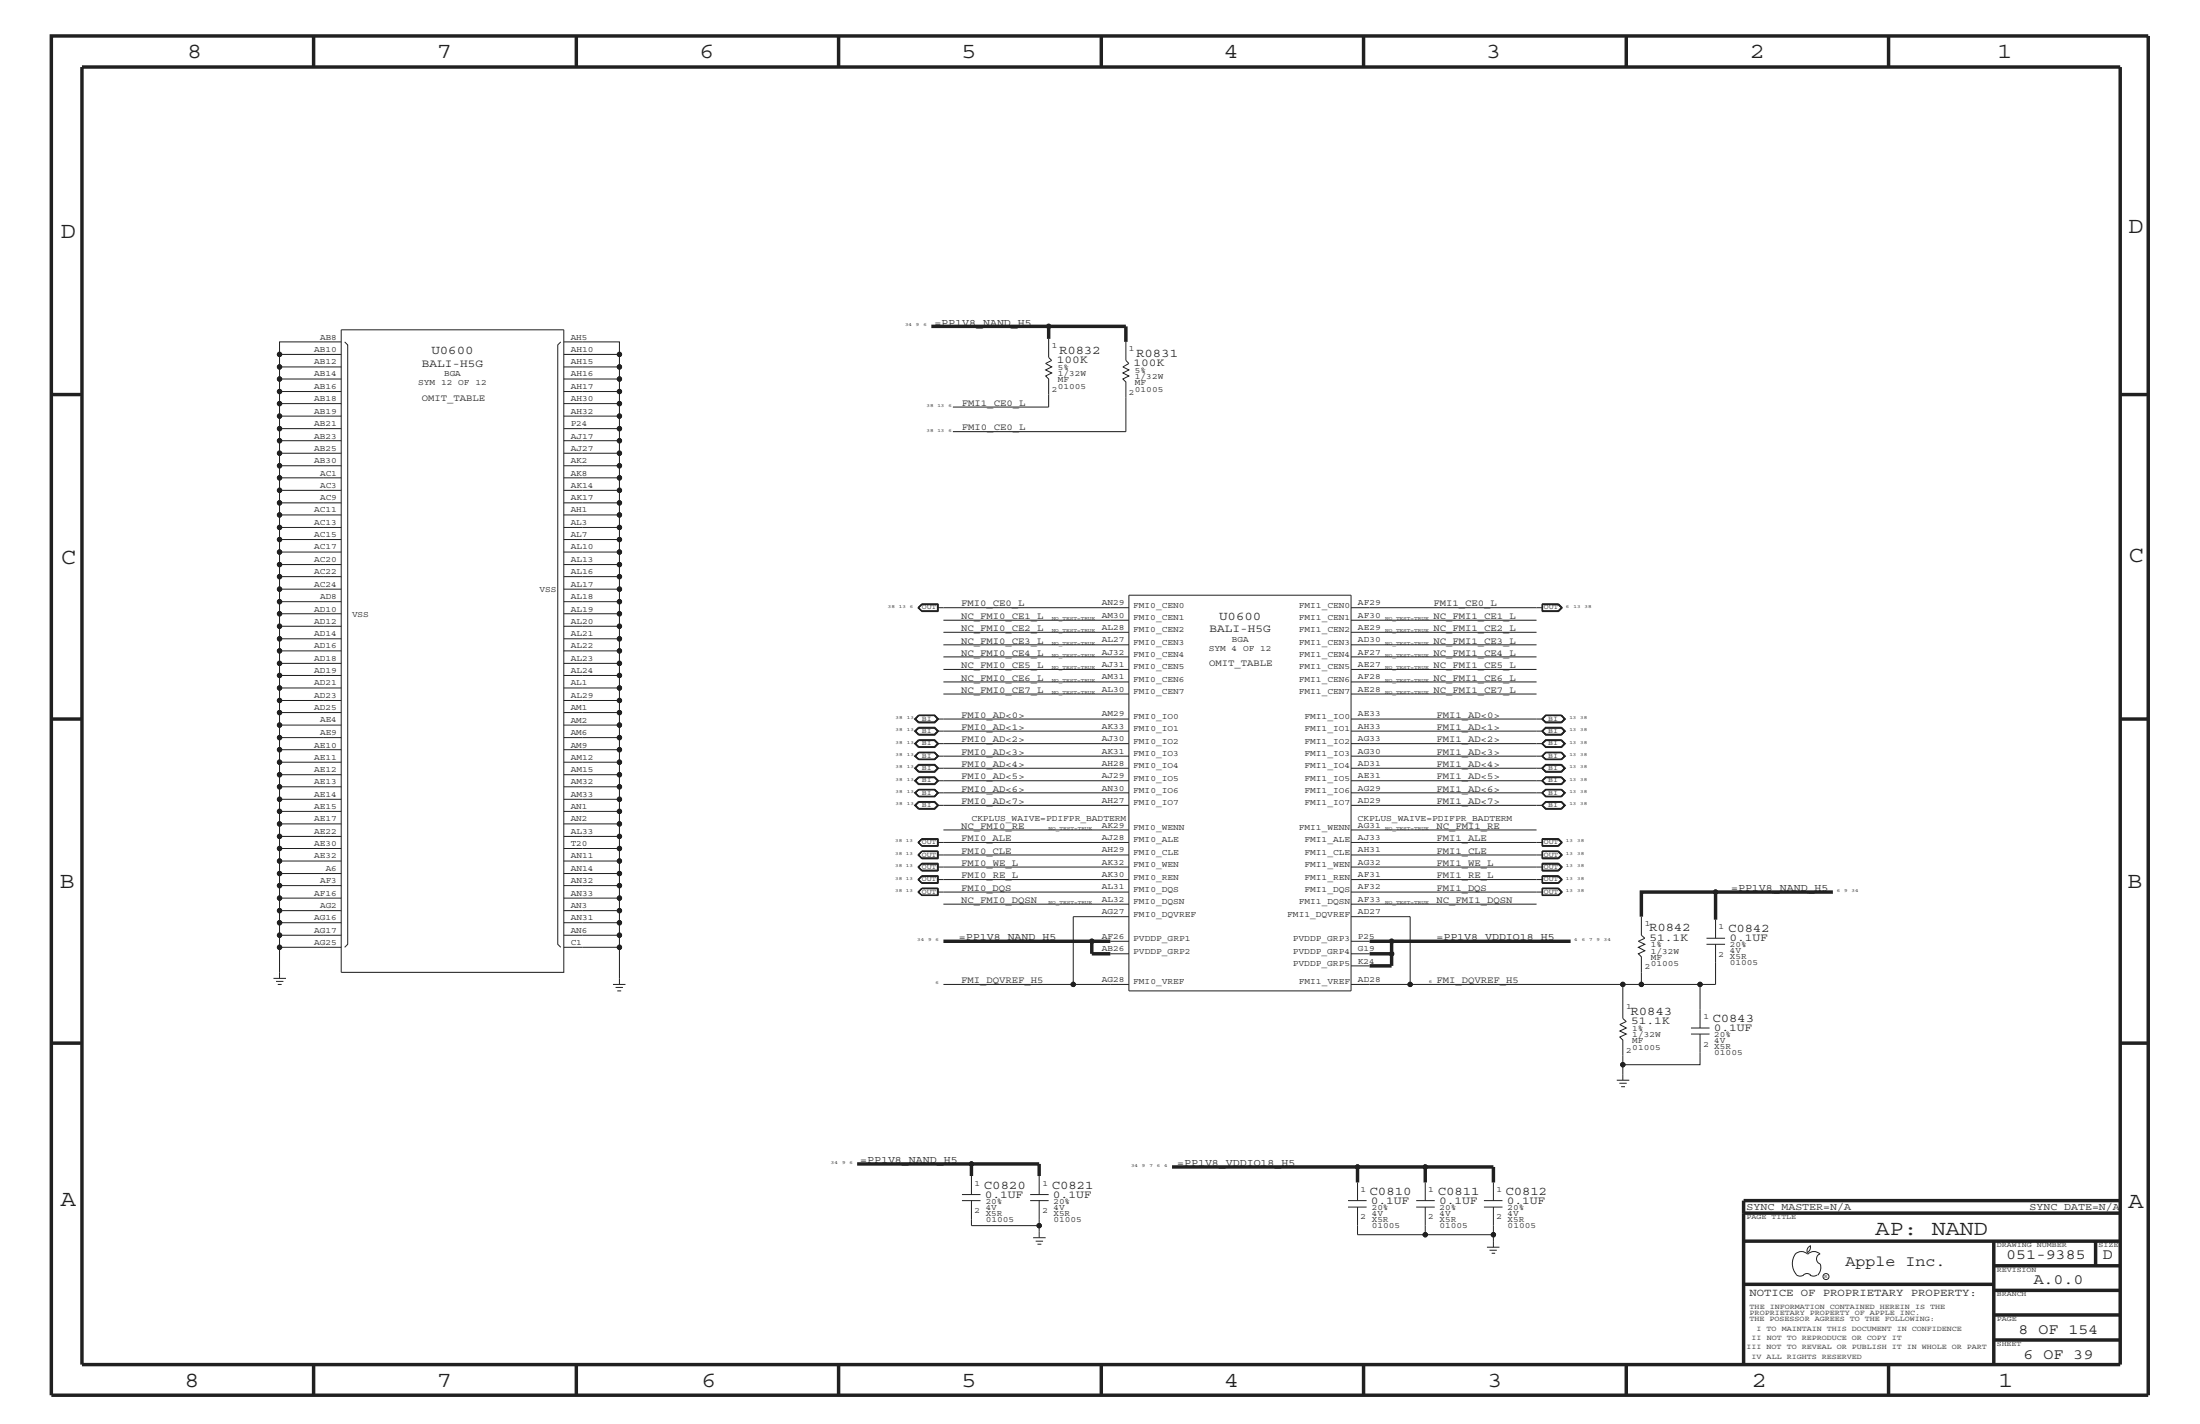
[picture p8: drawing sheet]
<svg xmlns="http://www.w3.org/2000/svg" width="432mm" height="279mm" viewBox="0 0 432 279" stroke-linecap="round" stroke-linejoin="round" font-family="sans-serif">
<g fill="none" stroke="#231f20" stroke-width=".2">
<path d="M67 79.2h-12.1v2.4M67 76.8h-12.1v2.4M67 74.4h-12.1v2.4M67 72h-12.1v2.4M67 69.5h-12.1v2.5M67 67.1h-12.1v2.4M67 64.7h43.7v126.1h-43.7zM67.6 67.1l.6 .6v117.6l-.6 .6M110.1 67.1l-.6 .6v117.6l.6 .6M110.7 79.2h10.9v2.4M110.7 76.8h10.9v2.4M110.7 69.5h10.9v2.5h-10.9"/>
<path d="M110.7 67.1h10.9v2.4M110.7 74.4h10.9M121.6 72v4.8M205.8 66.5v3.6l.6 .6-1.2 .6 1.2 .7-1.2 .6 1.2 .6-1.2 .6 .6 .6v5.5h-18.8M221 67.1v3.6l.6 .6-1.2 .7 1.2 .6-1.2 .6 1.2 .6-1.2 .6 .6 .6v9.7h-34M67 98.7h-12.1v2.3M67 96.2h-12.1v2.5M67 93.8h-12.1v2.4M67 91.4h-12.1v2.4M67 88.9h-12.1v2.5M67 86.5h-12.1v2.4M67 84.1h-12.1v2.4"/>
<path d="M67 81.6h-12.1v2.5M110.7 98.7h10.9v2.3M110.7 96.2h10.9v2.5M110.7 93.8h10.9v2.4M110.7 91.4h10.9v2.4M110.7 86.5h10.9v2.4h-10.9M110.7 84.1h10.9v2.4M110.7 81.6h10.9v2.5M121.6 88.9v2.5M67 118.1h-12.1v2.3M67 115.6h-12.1v2.5M67 113.1h-12.1v2.5"/>
<path d="M67 110.8h-12.1v2.3M67 108.3h-12.1v2.5M67 105.9h-12.1v2.4M67 103.5h-12.1v2.4M67 101h-12.1v2.5M110.7 118.1h10.9v2.3M110.7 115.6h10.9v2.5M110.7 113.1h10.9v2.5M110.7 110.8h10.9v2.3M110.7 108.3h10.9v2.5M110.7 105.9h10.9v2.4M110.7 103.5h10.9v2.4"/>
<path d="M110.7 101h10.9v2.5M180.2 119.2l.7 .7M180.3 119.2l.6-.6h3.1v1.2h-3.1zM180.9 118.5h3.2v1.5h-3.2l-.7-.8zM180.9 118.6h3.2v1.3h-3.2M180.9 118.6l-.6 .6 .6 .7M180.9 118.6l-.7 .6M184 119.2h37.6M221.6 116.8h43.6v77.6h-43.6zM265.2 119.2h37.6M302.7 118.5h3.2l.8 .7-.8 .8h-3.2zM302.7 118.6h3.2l.7 .6-.7 .7h-3.2"/>
<path d="M302.8 118.6h3l.6 .6-.6 .6h-3M302.8 118.6v1.3M305.8 118.6l.7 .6-.7 .7M67 139.8h-12.1v2.5M67 137.4h-12.1v2.4M67 135h-12.1v2.4M67 132.5h-12.1v2.5M67 130.2h-12.1v2.3M67 127.7h-12.1v2.5M67 125.3h-12.1v2.4M67 122.9h-12.1v2.4M67 120.4h-12.1v2.5"/>
<path d="M110.7 139.8h10.9v2.5M110.7 137.4h10.9v2.4M110.7 135h10.9v2.4M110.7 132.5h10.9v2.5M110.7 130.2h10.9v2.3M110.7 127.7h10.9v2.5M110.7 125.3h10.9v2.4M110.7 122.9h10.9v2.4M110.7 120.4h10.9v2.5M185.2 121.7h36.4M185.2 126.5h36.4M185.2 128.9h36.4"/>
<path d="M185.2 124.1h36.4M185.2 131.3h36.4M185.2 133.8h36.4M185.2 136.2h36.4M265.2 121.7h36.4M265.2 124.1h36.4M265.2 126.5h36.4M265.2 128.9h36.4M265.2 131.3h36.4M265.2 133.8h36.4M265.2 136.2h36.4M67 159.2h-12.1v2.5"/>
<path d="M67 156.8h-12.1v2.4M67 154.4h-12.1v2.4M67 152h-12.1v2.4M67 149.5h-12.1v2.5M67 147.1h-12.1v2.4M67 144.7h-12.1v2.4M67 142.3h-12.1v2.4M110.7 159.2h10.9v2.5M110.7 156.8h10.9v2.4M110.7 154.4h10.9v2.4M110.7 152h10.9v2.4M110.7 149.5h10.9v2.5"/>
<path d="M110.7 147.1h10.9v2.4M110.7 144.7h10.9v2.4M110.7 142.3h10.9v2.4M179.5 141.1l.8-.8h3.2l.7 .8-.7 .7h-3.2zM179.5 143.5l.8-.8h3.2l.7 .8-.7 .7h-3.2zM179.5 145.9l.8-.8h3.2l.7 .8-.7 .8h-3.2zM179.5 148.4l.8-.8h3.2l.7 .8-.7 .6h-3.2zM179.5 150.7l.8-.7h3.2l.7 .7-.7 .8h-3.2zM179.5 153.2l.8-.8h3.2l.7 .8-.7 .8h-3.2zM179.5 155.6l.8-.7h3.2l.7 .7-.7 .7h-3.2zM179.5 158l.8-.7h3.2l.7 .7-.7 .8h-3.2zM179.6 143.5l.7-.7h3.2l.6 .7-.6 .7h-3.2z"/>
<path d="M179.6 148.4l.7-.8h3.2l.6 .8-.6 .6h-3.2zM179.6 150.7l.7-.6h3.2l.6 .6-.6 .8h-3.2zM179.6 155.6l.7-.7h3.2l.6 .7-.6 .7h-3.2zM179.7 143.5l.6-.6h3.1l.7 .6-.7 .6h-3.1zM179.7 150.7l.6-.6h3.1l.7 .6-.7 .7h-3.1zM180.3 140.4h3.1l.7 .7-.7 .6h-3.1M180.3 145.2h3.1l.7 .7-.7 .7h-3.1M180.3 147.7h3.1l.7 .7-.7 .6h-3.1M180.3 152.5h3.1l.7 .7-.7 .7h-3.1M180.3 155h3.1l.7 .6-.7 .6h-3.1M180.3 157.3h3.1l.7 .7-.7 .7h-3.1M180.3 140.4h3.1l.6 .7h37.6"/>
<path d="M180.3 142.9h3.1l.6 .6h37.6M180.3 147.7h3.1l.6 .7h37.6M180.3 155h3.1l.6 .6h37.6M180.3 140.3h3.2l.6 .8-.6 .7h-3.2l-.7-.7zM180.3 145.2h3.2l.6 .7-.6 .7h-3.2M180.3 152.5h3.2l.6 .7-.6 .7h-3.2M180.3 157.3h3.2l.6 .7-.6 .7h-3.2M180.3 140.4l-.6 .7 .6 .6M180.3 142.9l-.6 .6 .6 .5h3.1l.6-.5M180.3 145.2l-.7 .7 .7 .7M180.3 145.2l-.6 .7 .6 .7M180.3 147.7l-.6 .7 .6 .6"/>
<path d="M180.3 152.5l-.7 .7 .7 .7M180.3 152.5l-.6 .7 .6 .7M180.3 155l-.6 .6 .6 .6M180.3 157.3l-.7 .7 .7 .7M180.3 157.3l-.6 .7 .6 .7M184 141.1l-.6 .6h-3.1M184 145.9l-.6 .6h-3.1l-.6-.6 .6-.6h3.1l.6 .6h37.6M184 148.4l-.6 .6h-3.1M184 150.7l-.6 .6h-3.1l-.6-.6 .6-.6h3.1l.6 .6h37.6M184 153.2l-.6 .6h-3.1l-.6-.6 .6-.6h3.1l.6 .6h37.6M184 155.6l-.6 .6h-3.1M184 158l-.6 .6h-3.1l-.6-.6 .6-.6h3.1l.6 .6h37.6"/>
<path d="M302.6 141.1l.8-.8h3.1l.8 .8-.8 .7h-3.1zM302.6 143.5l.8-.8h3.1l.8 .8-.8 .7h-3.1zM302.6 145.9l.8-.8h3.1l.8 .8-.8 .8h-3.1zM302.6 150.7l.8-.7h3.1l.8 .7-.8 .8h-3.1zM302.6 153.2l.8-.8h3.1l.8 .8-.8 .8h-3.1zM302.6 158l.8-.7h3.1l.8 .7-.8 .8h-3.1zM302.7 143.5l.7 .7h3.1M302.7 148.4l.7 .6h3.1M302.7 150.7l.7 .8h3.1M302.7 155.6l.7 .7h3.1M302.7 141.1l.7-.7h3.1l.6 .7-.6 .6h-3.1zM302.7 143.5l.7-.6h3.1l.6 .6-.6 .6h-3.1z"/>
<path d="M302.7 143.5l.7-.7h3.1l.7 .7-.7 .7M302.7 148.4l.7-.7h3.1l.6 .7-.6 .6h-3.1zM302.7 155.6l.7-.6h3.1l.6 .6-.6 .6h-3.1zM302.8 141.1l.6 .6h3l.6-.6-.6-.7h-3l-.6 .7h-37.6M302.8 143.5l.6 .5h3l.6-.5-.6-.6h-3l-.6 .6h-37.6M302.8 145.9l.6 .6h3l.6-.6-.6-.6h-3l-.6 .6h-37.6M302.8 148.4l.6 .6h3l.6-.6-.6-.7h-3l-.6 .7h-37.6M302.8 150.7l.6 .6h3l.6-.6-.6-.6h-3l-.6 .6h-37.6M302.8 153.2l.6 .6h3l.6-.6-.6-.6h-3l-.6 .6h-37.6M302.8 155.6l.6 .6h3l.6-.6-.6-.6h-3l-.6 .6h-37.6M302.8 158l.6 .6h3l.6-.6-.6-.6h-3l-.6 .6h-37.6M306.5 147.6h-3.1l-.8 .8 .8 .6h3.1"/>
<path d="M306.5 154.9h-3.1l-.8 .7 .8 .7h3.1M306.5 140.3l.7 .8-.7 .7h-3.1l-.7-.7M306.5 145.2l.7 .7-.7 .7M306.5 145.2l.6 .7-.6 .7M306.5 147.6l.8 .8-.8 .6M306.5 147.6l.7 .8-.7 .6M306.5 150.1l.6 .6-.6 .7h-3.1l-.7-.7M306.5 150.1l.7 .6-.7 .8M306.5 152.5l.7 .7-.7 .7M306.5 152.5l.6 .7-.6 .7M306.5 154.9l.8 .7-.8 .7M306.5 154.9l.7 .7-.7 .7"/>
<path d="M306.5 157.3l.7 .7-.7 .7M306.5 157.3l.6 .7-.6 .7M306.5 140.3h-3.1l-.7 .8M306.5 145.2h-3.1l-.7 .7 .7 .7h3.1M306.5 147.6h-3.1l-.7 .8M306.5 150.1h-3.1l-.7 .6M306.5 152.5h-3.1l-.7 .7 .7 .7h3.1M306.5 154.9h-3.1l-.7 .7M306.5 157.3h-3.1l-.7 .7 .7 .7h3.1M54.9 173.8v2.4M54.9 178.7v2.3M67 176.2h-12.1v2.5h12.1"/>
<path d="M67 171.4h-12.1v2.4h12.1M67 168.9h-12.1v2.5M67 166.5h-12.1v2.4M67 164.1h-12.1v2.4M67 161.7h-12.1v2.4M110.7 178.7h10.9v2.3h-10.9M110.7 176.2h10.9v2.5M110.7 173.8h10.9v2.4M110.7 171.4h10.9v2.4M110.7 168.9h10.9v2.5M110.7 166.5h10.9v2.4M110.7 164.1h10.9v2.4"/>
<path d="M110.7 161.7h10.9v2.4M180.2 175l.7-.7h3.2v1.4h-3.2zM180.2 165.3l.7 .7M180.2 172.6l.7 .7M180.2 165.3l.7-.8h3.2v1.6h-3.2zM180.2 167.8l.7-.8h3.2v1.5h-3.2zM180.2 170.1l.7-.7h3.2v1.5M180.3 165.3l.6-.6h3.1v1.2h-3.1zM180.3 172.6l.6-.6h3.1v1.2h-3.1zM180.9 175.6h3.2M180.9 168.3h3.2M180.9 174.4l-.6 .6 .6 .6"/>
<path d="M180.9 167.1l-.6 .7 .6 .5M180.9 169.4h3.2v1.5h-3.2l-.7-.8zM180.9 171.8h3.2v1.5h-3.2l-.7-.7zM180.9 164.6h3.2v1.4h-3.2M180.9 171.9h3.2v1.4h-3.2M180.9 169.5h3.2M180.9 174.4h3.2M180.9 167.1h3.2M180.9 164.6l-.6 .7 .6 .7M180.9 171.9l-.6 .7 .6 .7M180.9 169.5l-.6 .6 .6 .7h3.2M180.9 164.6l-.7 .7"/>
<path d="M180.9 171.9l-.7 .7M184 165.3h37.6M184 172.6h37.6M184 170.1h37.6M184 175h37.6M184 167.8h37.6M184 169.5v1.2h-3.1l-.6-.6 .6-.6M184 167.1v1.2M184 174.4v1.2M184.1 167v1.4h-3.2l-.7-.6M184.1 174.3v1.4M185.2 162.8h36.4"/>
<path d="M185.2 177.4h36.4M221.6 179.9h-10.9v13.3M265.2 165.3h37.6M265.2 172.6h37.6M265.2 170.1h37.6M265.2 175h37.6M265.2 167.8h37.6M265.2 162.8h36.4M265.2 177.4h36.4M265.2 179.9h11.6v13.3M302.7 169.4h3.2l.8 .7-.8 .8h-3.2zM302.7 167h3.2l.8 .8-.8 .7h-3.2z"/>
<path d="M302.7 164.5h3.2l.8 .8-.8 .8h-3.2zM302.7 164.6h3.2l.7 .7-.7 .7h-3.2M302.7 171.8h3.2l.8 .8-.8 .7h-3.2zM302.7 171.9h3.2l.7 .7-.7 .7h-3.2M302.7 169.4h3.2l.7 .7-.7 .8M302.8 164.7h3l.6 .6-.6 .6h-3M302.8 172h3l.6 .6-.6 .6h-3M302.8 169.5h3l.7 .6-.7 .7h-3zM302.8 164.6v1.4M302.8 171.9v1.4M305.8 169.5l.6 .6-.6 .6h-3M305.8 167.1l.6 .7-.6 .5"/>
<path d="M305.8 174.4l.6 .6-.6 .6M305.8 164.6l.7 .7-.7 .7M305.8 167.1l.7 .7-.7 .5M305.8 171.9l.7 .7-.7 .7M305.8 174.4l.7 .6-.7 .6M305.8 174.4h-3v1.2h3M305.8 167.1h-3v1.2h3M305.9 167l.7 .8-.7 .6h-3.2M305.9 174.3l.7 .7-.7 .7M305.9 174.3h-3.2v1.4h3.2M305.9 174.3l.8 .7-.8 .7M322.2 179.9v3.6l.6 .6-1.2 .6 1.2 .6-1.2 .6 1.2 .6-1.2 .6 .6 .6v5.5h11.5"/>
<path d="M53.7 192h2.4M54.2 192.6h1.4M54.5 193.2h.8M67 185.9h-12.1v6.1M67 183.5h-12.1v2.4M67 181h-12.1v2.5M110.7 185.9h10.9M110.7 183.5h10.9M120.3 193.2h2.5M120.8 193.7h1.5M121.2 194.4h.7M121.6 181v12.2"/>
<path d="M185.2 193.2h36.4M217.9 187.1h3.7M217.9 184.7h3.7M265.2 193.2h53.3M265.2 189.5h3.6M265.2 187.1h3.6M265.2 184.7h3.6M322.2 193.2h-3.7v6.6l.7 .6-1.3 .6 1.3 .7-1.3 .6 1.3 .6-1.3 .6 .6 .6v4.8h15.2v-6M334.9 184.1h3.7M334.9 185.3h3.7M336.7 185.3v7.9h-3v8.5M336.7 180.5v3.6"/>
<path d="M317.3 211.9h2.5M317.8 212.5h1.5M318.2 213.2h.7M318.5 208.9v3M331.9 201.7h3.6M331.9 202.9h3.6M188.8 235.6h3.6M188.8 234.4h3.6M190.7 230.7v3.7M190.7 235.6v4.9h13.3M202.2 235.6h3.6M202.2 234.4h3.6"/>
<path d="M204 230.7v3.7M204 235.6v7.3M264.6 235.6h3.6M264.6 236.8h3.6M266.4 232v3.6M266.4 236.8v5.5h13.3M278 235.6h3.6M278 236.8h3.6M279.7 236.8v5.5h13.4M279.7 232v3.6M291.3 235.6h3.6M291.3 236.8h3.6"/>
<path d="M293.1 232v3.6M293.1 236.8v7.9M202.8 242.9h2.4M203.3 243.5h1.4M203.6 244.1h.8M291.8 244.7h2.5M292.4 245.3h1.4M292.8 245.9h.7M352.4 246.1a1.69 1.69 0 0 1 2.4 0M352.4 246a3.3 3.3 0 0 0 .2 4.1M352.6 250.2l.7 .2 .7-.2M354 250.2l.7-.3 .7 .3"/>
<path d="M354.8 246.1a1.69 1.69 0 0 1 2.4 0M355.2 250.2l.7 .2 .7-.2M355.3 244.4v.3a1.18 1.18 0 0 1-.6 1.1M355.4 244.4a.99 .99 0 0 0-.6 1.4M357.2 246a1.04 1.04 0 0 0-.7 1 1.04 1.04 0 0 0 .7 1M357.3 248l.1 .7a2.11 2.11 0 0 1-.6 1.5"/>
<circle cx="54.9" cy="72" r=".42"/>
<circle cx="54.9" cy="69.5" r=".42"/>
<circle cx="54.9" cy="74.4" r=".42"/>
<circle cx="54.9" cy="79.2" r=".42"/>
<circle cx="54.9" cy="76.8" r=".42"/>
<circle cx="121.6" cy="79.2" r=".42"/>
<circle cx="121.6" cy="74.4" r=".42"/>
<circle cx="121.6" cy="72" r=".42"/>
<circle cx="121.6" cy="69.5" r=".42"/>
<circle cx="121.6" cy="76.8" r=".42"/>
<circle cx="205.8" cy="64" r=".42"/>
<circle cx="54.9" cy="98.7" r=".42"/>
<circle cx="54.9" cy="91.4" r=".42"/>
<circle cx="54.9" cy="93.8" r=".42"/>
<circle cx="54.9" cy="88.9" r=".42"/>
<circle cx="54.9" cy="86.5" r=".42"/>
<circle cx="54.9" cy="81.6" r=".42"/>
<circle cx="54.9" cy="84.1" r=".42"/>
<circle cx="54.9" cy="96.2" r=".42"/>
<circle cx="121.6" cy="98.7" r=".42"/>
<circle cx="121.6" cy="86.5" r=".42"/>
<circle cx="121.6" cy="93.8" r=".42"/>
<circle cx="121.6" cy="96.2" r=".42"/>
<circle cx="121.6" cy="81.6" r=".42"/>
<circle cx="121.6" cy="84.1" r=".42"/>
<circle cx="121.6" cy="88.9" r=".42"/>
<circle cx="121.6" cy="91.4" r=".42"/>
<circle cx="54.9" cy="115.6" r=".42"/>
<circle cx="54.9" cy="105.9" r=".42"/>
<circle cx="54.9" cy="103.5" r=".42"/>
<circle cx="54.9" cy="110.8" r=".42"/>
<circle cx="54.9" cy="108.3" r=".42"/>
<circle cx="54.9" cy="101" r=".42"/>
<circle cx="54.9" cy="113.1" r=".42"/>
<circle cx="54.9" cy="118.1" r=".42"/>
<circle cx="121.6" cy="103.5" r=".42"/>
<circle cx="121.6" cy="110.8" r=".42"/>
<circle cx="121.6" cy="118.1" r=".42"/>
<circle cx="121.6" cy="105.9" r=".42"/>
<circle cx="121.6" cy="115.6" r=".42"/>
<circle cx="121.6" cy="101" r=".42"/>
<circle cx="121.6" cy="113.1" r=".42"/>
<circle cx="121.6" cy="108.3" r=".42"/>
<circle cx="54.9" cy="120.4" r=".42"/>
<circle cx="54.9" cy="137.4" r=".42"/>
<circle cx="54.9" cy="127.7" r=".42"/>
<circle cx="54.9" cy="132.5" r=".42"/>
<circle cx="54.9" cy="125.3" r=".42"/>
<circle cx="54.9" cy="135" r=".42"/>
<circle cx="54.9" cy="122.9" r=".42"/>
<circle cx="54.9" cy="130.2" r=".42"/>
<circle cx="54.9" cy="139.8" r=".42"/>
<circle cx="121.6" cy="125.3" r=".42"/>
<circle cx="121.6" cy="122.9" r=".42"/>
<circle cx="121.6" cy="132.5" r=".42"/>
<circle cx="121.6" cy="137.4" r=".42"/>
<circle cx="121.6" cy="135" r=".42"/>
<circle cx="121.6" cy="120.4" r=".42"/>
<circle cx="121.6" cy="127.7" r=".42"/>
<circle cx="121.6" cy="130.2" r=".42"/>
<circle cx="121.6" cy="139.8" r=".42"/>
<circle cx="54.9" cy="142.3" r=".42"/>
<circle cx="54.9" cy="144.7" r=".42"/>
<circle cx="54.9" cy="152" r=".42"/>
<circle cx="54.9" cy="159.2" r=".42"/>
<circle cx="54.9" cy="147.1" r=".42"/>
<circle cx="54.9" cy="149.5" r=".42"/>
<circle cx="54.9" cy="156.8" r=".42"/>
<circle cx="54.9" cy="154.4" r=".42"/>
<circle cx="121.6" cy="144.7" r=".42"/>
<circle cx="121.6" cy="147.1" r=".42"/>
<circle cx="121.6" cy="142.3" r=".42"/>
<circle cx="121.6" cy="152" r=".42"/>
<circle cx="121.6" cy="149.5" r=".42"/>
<circle cx="121.6" cy="159.2" r=".42"/>
<circle cx="121.6" cy="156.8" r=".42"/>
<circle cx="121.6" cy="154.4" r=".42"/>
<circle cx="54.9" cy="168.9" r=".42"/>
<circle cx="54.9" cy="166.5" r=".42"/>
<circle cx="54.9" cy="161.7" r=".42"/>
<circle cx="54.9" cy="171.4" r=".42"/>
<circle cx="54.9" cy="164.1" r=".42"/>
<circle cx="54.9" cy="176.2" r=".42"/>
<circle cx="54.9" cy="178.7" r=".42"/>
<circle cx="54.9" cy="173.8" r=".42"/>
<circle cx="121.6" cy="164.1" r=".42"/>
<circle cx="121.6" cy="161.7" r=".42"/>
<circle cx="121.6" cy="168.9" r=".42"/>
<circle cx="121.6" cy="171.4" r=".42"/>
<circle cx="121.6" cy="166.5" r=".42"/>
<circle cx="121.6" cy="173.8" r=".42"/>
<circle cx="121.6" cy="178.7" r=".42"/>
<circle cx="121.6" cy="176.2" r=".42"/>
<circle cx="336.7" cy="175" r=".42"/>
<circle cx="54.9" cy="183.5" r=".42"/>
<circle cx="54.9" cy="185.9" r=".42"/>
<circle cx="54.9" cy="181" r=".42"/>
<circle cx="121.6" cy="183.5" r=".42"/>
<circle cx="121.6" cy="185.9" r=".42"/>
<circle cx="121.6" cy="181" r=".42"/>
<circle cx="210.7" cy="193.2" r=".42"/>
<circle cx="214.3" cy="184.7" r=".42"/>
<circle cx="273.1" cy="184.7" r=".42"/>
<circle cx="273.1" cy="187.1" r=".42"/>
<circle cx="276.8" cy="193.2" r=".42"/>
<circle cx="318.5" cy="193.2" r=".42"/>
<circle cx="322.2" cy="193.2" r=".42"/>
<circle cx="333.7" cy="193.2" r=".42"/>
<circle cx="318.5" cy="208.9" r=".42"/>
<circle cx="190.7" cy="228.4" r=".42"/>
<circle cx="266.4" cy="229" r=".42"/>
<circle cx="279.7" cy="229" r=".42"/>
<circle cx="204" cy="240.5" r=".42"/>
<circle cx="279.7" cy="242.3" r=".42"/>
<circle cx="293.1" cy="242.3" r=".42"/>
<circle cx="358.4" cy="250.5" r=".59"/>
</g>
<g fill="none" stroke="#231f20" stroke-width=".68" stroke-linecap="butt">
<path d="M10.1 7.1h411.5v266.7h-411.5zM16.1 13.2h400v254.5h-400zM61.6 7.1v6.1M113.1 7.1v6.1M164.6 7.1v6.1M216.2 7.1v6.1M267.6 7.1v6.1M319.2 7.1v6.1M370.7 7.1v6.1M10.1 77.4h6M182.8 64h23M205.8 66.5v-2.5h15.2v3.1"/>
<path d="M416.1 77.4h5.5M10.1 141.1h6M416.1 141.1h5.5M336.7 175v5.5M359.7 175h-37.5v4.9M185.2 184.7h32.7M214.3 184.7v2.4h3.6M268.8 184.7h39.5M268.8 187.1h4.3M273.1 184.7v4.8h-4.3M10.1 204.7h6M416.1 204.7h5.5"/>
<path d="M168.2 228.4h35.8v2.3M190.7 228.4v2.3M230 229h63.1v3M266.4 229v3M279.7 229v3M342.2 238h73.9M416.1 235.6h-73.9v32.1M342.2 243.5h73.9M342.2 252h49.1M391.3 248.4h24.8M391.3 243.5v24.2M391.3 258h24.8"/>
<path d="M391.3 253.2h24.8M411.3 243.5v4.9M61.6 267.7v6.1M113.1 267.7v6.1M164.6 267.7v6.1M216.2 268v5.8M267.6 267.7v6.1M319.2 267.7v6.1M370.7 267.7v6.1M391.3 262.9h24.8"/>
</g>
<g fill="#231f20" stroke="#231f20" stroke-width=".2">
<circle cx="276.8" cy="193.2" r=".42"/>
<circle cx="210.7" cy="193.2" r=".42"/>
<circle cx="322.2" cy="193.2" r=".42"/>
<circle cx="279.7" cy="242.3" r=".42"/>
<circle cx="293.1" cy="242.3" r=".42"/>
<circle cx="266.4" cy="229" r=".42"/>
<circle cx="279.7" cy="229" r=".42"/>
<circle cx="204" cy="240.5" r=".42"/>
<circle cx="190.7" cy="228.4" r=".42"/>
<circle cx="54.9" cy="137.4" r=".42"/>
<circle cx="121.6" cy="168.9" r=".42"/>
<circle cx="121.6" cy="185.9" r=".42"/>
<circle cx="121.6" cy="183.5" r=".42"/>
<circle cx="54.9" cy="185.9" r=".42"/>
<circle cx="54.9" cy="183.5" r=".42"/>
<circle cx="54.9" cy="159.2" r=".42"/>
<circle cx="318.5" cy="208.9" r=".42"/>
<circle cx="214.3" cy="184.7" r=".42"/>
<circle cx="273.1" cy="184.7" r=".42"/>
<circle cx="121.6" cy="72" r=".42"/>
<circle cx="121.6" cy="69.5" r=".42"/>
<circle cx="121.6" cy="74.4" r=".42"/>
<circle cx="121.6" cy="76.8" r=".42"/>
<circle cx="121.6" cy="79.2" r=".42"/>
<circle cx="121.6" cy="81.6" r=".42"/>
<circle cx="121.6" cy="84.1" r=".42"/>
<circle cx="121.6" cy="86.5" r=".42"/>
<circle cx="121.6" cy="88.9" r=".42"/>
<circle cx="121.6" cy="93.8" r=".42"/>
<circle cx="121.6" cy="96.2" r=".42"/>
<circle cx="121.6" cy="98.7" r=".42"/>
<circle cx="121.6" cy="101" r=".42"/>
<circle cx="121.6" cy="103.5" r=".42"/>
<circle cx="121.6" cy="105.9" r=".42"/>
<circle cx="121.6" cy="108.3" r=".42"/>
<circle cx="121.6" cy="110.8" r=".42"/>
<circle cx="121.6" cy="113.1" r=".42"/>
<circle cx="121.6" cy="115.6" r=".42"/>
<circle cx="121.6" cy="118.1" r=".42"/>
<circle cx="121.6" cy="120.4" r=".42"/>
<circle cx="54.9" cy="69.5" r=".42"/>
<circle cx="54.9" cy="74.4" r=".42"/>
<circle cx="54.9" cy="76.8" r=".42"/>
<circle cx="54.9" cy="79.2" r=".42"/>
<circle cx="54.9" cy="84.1" r=".42"/>
<circle cx="54.9" cy="81.6" r=".42"/>
<circle cx="54.9" cy="86.5" r=".42"/>
<circle cx="54.9" cy="88.9" r=".42"/>
<circle cx="54.9" cy="91.4" r=".42"/>
<circle cx="54.9" cy="96.2" r=".42"/>
<circle cx="54.9" cy="93.8" r=".42"/>
<circle cx="54.9" cy="98.7" r=".42"/>
<circle cx="54.9" cy="101" r=".42"/>
<circle cx="54.9" cy="103.5" r=".42"/>
<circle cx="54.9" cy="108.3" r=".42"/>
<circle cx="54.9" cy="110.8" r=".42"/>
<circle cx="54.9" cy="113.1" r=".42"/>
<circle cx="54.9" cy="115.6" r=".42"/>
<circle cx="54.9" cy="118.1" r=".42"/>
<circle cx="54.9" cy="120.4" r=".42"/>
<circle cx="121.6" cy="122.9" r=".42"/>
<circle cx="54.9" cy="122.9" r=".42"/>
<circle cx="121.6" cy="125.3" r=".42"/>
<circle cx="121.6" cy="127.7" r=".42"/>
<circle cx="121.6" cy="130.2" r=".42"/>
<circle cx="121.6" cy="132.5" r=".42"/>
<circle cx="121.6" cy="135" r=".42"/>
<circle cx="121.6" cy="139.8" r=".42"/>
<circle cx="121.6" cy="142.3" r=".42"/>
<circle cx="121.6" cy="144.7" r=".42"/>
<circle cx="121.6" cy="147.1" r=".42"/>
<circle cx="121.6" cy="152" r=".42"/>
<circle cx="121.6" cy="149.5" r=".42"/>
<circle cx="121.6" cy="156.8" r=".42"/>
<circle cx="121.6" cy="159.2" r=".42"/>
<circle cx="121.6" cy="161.7" r=".42"/>
<circle cx="121.6" cy="164.1" r=".42"/>
<circle cx="121.6" cy="166.5" r=".42"/>
<circle cx="121.6" cy="171.4" r=".42"/>
<circle cx="121.6" cy="173.8" r=".42"/>
<circle cx="121.6" cy="176.2" r=".42"/>
<circle cx="121.6" cy="178.7" r=".42"/>
<circle cx="121.6" cy="181" r=".42"/>
<circle cx="54.9" cy="125.3" r=".42"/>
<circle cx="54.9" cy="127.7" r=".42"/>
<circle cx="54.9" cy="130.2" r=".42"/>
<circle cx="54.9" cy="132.5" r=".42"/>
<circle cx="54.9" cy="135" r=".42"/>
<circle cx="54.9" cy="139.8" r=".42"/>
<circle cx="54.9" cy="142.3" r=".42"/>
<circle cx="54.9" cy="144.7" r=".42"/>
<circle cx="54.9" cy="147.1" r=".42"/>
<circle cx="54.9" cy="152" r=".42"/>
<circle cx="54.9" cy="149.5" r=".42"/>
<circle cx="54.9" cy="154.4" r=".42"/>
<circle cx="54.9" cy="156.8" r=".42"/>
<circle cx="54.9" cy="161.7" r=".42"/>
<circle cx="54.9" cy="164.1" r=".42"/>
<circle cx="54.9" cy="171.4" r=".42"/>
<circle cx="54.9" cy="168.9" r=".42"/>
<circle cx="54.9" cy="166.5" r=".42"/>
<circle cx="54.9" cy="173.8" r=".42"/>
<circle cx="54.9" cy="176.2" r=".42"/>
<circle cx="54.9" cy="178.7" r=".42"/>
<circle cx="54.9" cy="181" r=".42"/>
<circle cx="205.8" cy="64" r=".42"/>
<circle cx="318.5" cy="193.2" r=".42"/>
<circle cx="273.1" cy="187.1" r=".42"/>
<circle cx="121.6" cy="91.4" r=".42"/>
<circle cx="54.9" cy="105.9" r=".42"/>
<circle cx="54.9" cy="72" r=".42"/>
<circle cx="121.6" cy="154.4" r=".42"/>
<circle cx="336.7" cy="175" r=".42"/>
<circle cx="121.6" cy="137.4" r=".42"/>
<circle cx="333.7" cy="193.2" r=".42"/>
</g>
<g font-size="4.5" fill="#231f20">
<text x="36.7" y="11.5">8</text>
<text x="85.8" y="11.5">7</text>
<text x="137.3" y="11.5">6</text>
<text x="188.7" y="11.5">5</text>
<text x="240.3" y="11.5">4</text>
<text x="291.7" y="11.5">3</text>
<text x="343.5" y="11.5">2</text>
<text x="392" y="11.5">1</text>
<text x="11.9" y="46.8">D</text>
<text x="417.8" y="45.7">D</text>
<text x="11.9" y="110.6">C</text>
<text x="417.7" y="110.4">C</text>
<text x="11.8" y="174.3">B</text>
<text x="417.6" y="174.2">B</text>
<text x="11.9" y="236.7">A</text>
<text x="417.7" y="237.1">A</text>
<text x="36.2" y="272.1">8</text>
<text x="85.8" y="272.1">7</text>
<text x="137.7" y="272.1">6</text>
<text x="188.7" y="272.1">5</text>
<text x="240.4" y="272.1">4</text>
<text x="292" y="272.1">3</text>
<text x="343.9" y="272.1">2</text>
<text x="392.2" y="272.1">1</text>
</g>
<text font-size="4.1" fill="#231f20" x="368.1" y="242.3">AP: NAND</text>
<g font-size="3" fill="#231f20">
<text x="362.2" y="248.4">Apple Inc.</text>
<text x="393.7" y="247.1">051-9385</text>
<text x="399.2" y="252">A.0.0</text>
<text x="412.7" y="247.1">D</text>
<text x="396.2" y="261.6">8 OF 154</text>
<text x="397.2" y="266.6">6 OF 39</text>
</g>
<g font-size="2.5" fill="#231f20">
<text x="84.7" y="69.5">U0600</text>
<text x="207.9" y="69.4">R0832</text>
<text x="223" y="70">R0831</text>
<text x="239.3" y="121.7">U0600</text>
<text x="323.7" y="182.7">R0842</text>
<text x="339.2" y="182.9">C0842</text>
<text x="320" y="199.1">R0843</text>
<text x="336.1" y="200.4">C0843</text>
<text x="193.1" y="233.2">C0820</text>
<text x="206.4" y="233.2">C0821</text>
<text x="268.8" y="234.4">C0810</text>
<text x="282.2" y="234.4">C0811</text>
<text x="295.5" y="234.4">C0812</text>
</g>
<g font-size="2.2" fill="#231f20">
<text x="82.8" y="72">BALI-H5G</text>
<text x="207.4" y="71.2">100K</text>
<text x="222.5" y="71.8">100K</text>
<text x="237.4" y="124.1">BALI-H5G</text>
<text x="323.8" y="184.6">51.1K</text>
<text x="339.4" y="184.7">0.1UF</text>
<text x="320.1" y="200.9">51.1K</text>
<text x="336.4" y="202.3">0.1UF</text>
<text x="193.3" y="235">0.1UF</text>
<text x="206.7" y="235">0.1UF</text>
<text x="269.1" y="236.2">0.1UF</text>
<text x="282.4" y="236.2">0.1UF</text>
<text x="295.7" y="236.2">0.1UF</text>
</g>
<text font-size="2.1" fill="#231f20" x="343.4" y="254.4">NOTICE OF PROPRIETARY PROPERTY:</text>
<g font-size="2" fill="#231f20">
<text x="183.4" y="63.9">=PP1V8_NAND_H5</text>
<text x="339.8" y="174.8">=PP1V8_NAND_H5</text>
<text x="188.2" y="184.4">=PP1V8_NAND_H5</text>
<text x="281.9" y="184.4">=PP1V8_VDDIO18_H5</text>
<text x="168.8" y="228.1">=PP1V8_NAND_H5</text>
<text x="231.1" y="228.7">=PP1V8_VDDIO18_H5</text>
<text x="342.8" y="237.4">SYNC_MASTER=N/A</text>
<text x="398.4" y="237.4">SYNC_DATE=N/A</text>
</g>
<g font-size="1.9" fill="#231f20">
<text x="82.8" y="78.6">OMIT_TABLE</text>
<text x="188.8" y="79.6">FMI1_CE0_L</text>
<text x="188.8" y="84.4">FMI0_CE0_L</text>
<text x="188.6" y="119">FMI0_CE0_L</text>
<text x="281.3" y="119">FMI1_CE0_L</text>
<text x="188.6" y="121.4">NC_FMI0_CE1_L</text>
<text x="188.6" y="123.8">NC_FMI0_CE2_L</text>
<text x="281.3" y="123.8">NC_FMI1_CE2_L</text>
<text x="281.3" y="121.4">NC_FMI1_CE1_L</text>
<text x="188.6" y="128.7">NC_FMI0_CE4_L</text>
<text x="188.6" y="126.3">NC_FMI0_CE3_L</text>
<text x="188.6" y="131.1">NC_FMI0_CE5_L</text>
<text x="237.3" y="130.8">OMIT_TABLE</text>
<text x="281.3" y="128.7">NC_FMI1_CE4_L</text>
<text x="281.3" y="131.1">NC_FMI1_CE5_L</text>
<text x="281.3" y="126.3">NC_FMI1_CE3_L</text>
<text x="188.6" y="133.5">NC_FMI0_CE6_L</text>
<text x="188.6" y="136">NC_FMI0_CE7_L</text>
<text x="281.3" y="136">NC_FMI1_CE7_L</text>
<text x="281.3" y="133.5">NC_FMI1_CE6_L</text>
<text x="188.6" y="143.2">FMI0_AD&lt;1&gt;</text>
<text x="188.6" y="140.8">FMI0_AD&lt;0&gt;</text>
<text x="281.9" y="143.2">FMI1_AD&lt;1&gt;</text>
<text x="281.9" y="140.8">FMI1_AD&lt;0&gt;</text>
<text x="188.6" y="148.1">FMI0_AD&lt;3&gt;</text>
<text x="188.6" y="145.7">FMI0_AD&lt;2&gt;</text>
<text x="281.9" y="148.1">FMI1_AD&lt;3&gt;</text>
<text x="281.9" y="145.7">FMI1_AD&lt;2&gt;</text>
<text x="188.6" y="155.4">FMI0_AD&lt;6&gt;</text>
<text x="188.6" y="152.9">FMI0_AD&lt;5&gt;</text>
<text x="188.6" y="150.5">FMI0_AD&lt;4&gt;</text>
<text x="281.9" y="155.4">FMI1_AD&lt;6&gt;</text>
<text x="281.9" y="152.9">FMI1_AD&lt;5&gt;</text>
<text x="281.9" y="150.5">FMI1_AD&lt;4&gt;</text>
<text x="188.6" y="157.8">FMI0_AD&lt;7&gt;</text>
<text x="281.9" y="157.8">FMI1_AD&lt;7&gt;</text>
<text x="188.6" y="167.5">FMI0_CLE</text>
<text x="188.6" y="165">FMI0_ALE</text>
<text x="188.6" y="162.7">NC_FMI0_RE</text>
<text x="281.9" y="162.7">NC_FMI1_RE</text>
<text x="281.9" y="167.5">FMI1_CLE</text>
<text x="281.9" y="165">FMI1_ALE</text>
<text x="188.6" y="169.9">FMI0_WE_L</text>
<text x="188.6" y="172.3">FMI0_RE_L</text>
<text x="281.9" y="172.3">FMI1_RE_L</text>
<text x="281.9" y="169.9">FMI1_WE_L</text>
<text x="188.6" y="174.8">FMI0_DQS</text>
<text x="188.6" y="177.2">NC_FMI0_DQSN</text>
<text x="281.9" y="177.2">NC_FMI1_DQSN</text>
<text x="281.9" y="174.8">FMI1_DQS</text>
<text x="188.6" y="192.9">FMI_DQVREF_H5</text>
<text x="281.9" y="192.9">FMI_DQVREF_H5</text>
</g>
<g font-size="1.7" fill="#231f20">
<text x="61.6" y="69">AB10</text>
<text x="61.6" y="71.5">AB12</text>
<text x="62.8" y="66.7">AB8</text>
<text x="112" y="69">AH10</text>
<text x="112" y="71.5">AH15</text>
<text x="112" y="66.7">AH5</text>
<text x="206.4" y="68.4">1</text>
<text x="221.6" y="68.9">1</text>
<text x="61.6" y="73.9">AB14</text>
<text x="61.6" y="76.3">AB16</text>
<text x="82.1" y="75.6">SYM 12 OF 12</text>
<text x="87.2" y="73.8">BGA</text>
<text x="112" y="73.9">AH16</text>
<text x="112" y="76.3">AH17</text>
<text x="206.4" y="76.8">2</text>
<text x="207.6" y="73.8">1/32W</text>
<text x="207.6" y="76.2">01005</text>
<text x="207.6" y="72.6">5%</text>
<text x="207.6" y="75">MF</text>
<text x="221.6" y="77.4">2</text>
<text x="222.8" y="74.4">1/32W</text>
<text x="222.8" y="73.2">5%</text>
<text x="222.8" y="76.8">01005</text>
<text x="222.8" y="75.6">MF</text>
<text x="61.6" y="78.8">AB18</text>
<text x="61.6" y="81.1">AB19</text>
<text x="61.6" y="83.6">AB21</text>
<text x="112" y="78.8">AH30</text>
<text x="112" y="81.1">AH32</text>
<text x="112" y="83.6">P24</text>
<text x="61.6" y="86">AB23</text>
<text x="61.6" y="88.4">AB25</text>
<text x="112" y="86">AJ17</text>
<text x="112" y="88.4">AJ27</text>
<text x="61.6" y="90.9">AB30</text>
<text x="62.8" y="93.3">AC1</text>
<text x="62.8" y="95.7">AC3</text>
<text x="112" y="95.7">AK14</text>
<text x="112" y="90.9">AK2</text>
<text x="112" y="93.3">AK8</text>
<text x="61.6" y="100.5">AC11</text>
<text x="62.8" y="98.2">AC9</text>
<text x="112" y="98.2">AK17</text>
<text x="112" y="100.5">AH1</text>
<text x="61.6" y="103">AC13</text>
<text x="61.6" y="105.4">AC15</text>
<text x="61.6" y="107.8">AC17</text>
<text x="112" y="107.8">AL10</text>
<text x="112" y="103">AL3</text>
<text x="112" y="105.4">AL7</text>
<text x="61.6" y="110.3">AC20</text>
<text x="61.6" y="112.7">AC22</text>
<text x="112" y="110.3">AL13</text>
<text x="112" y="112.7">AL16</text>
<text x="61.6" y="115.1">AC24</text>
<text x="62.8" y="117.5">AD8</text>
<text x="105.9" y="116.2">VSS</text>
<text x="112" y="115.1">AL17</text>
<text x="112" y="117.5">AL18</text>
<text x="216.2" y="118.7">AN29</text>
<text x="222.4" y="119.2">FMI0_CEN0</text>
<text x="254.9" y="119.2">FMI1_CEN0</text>
<text x="266.5" y="118.7">AF29</text>
<text x="61.6" y="120">AD10</text>
<text x="61.6" y="122.4">AD12</text>
<text x="61.6" y="124.8">AD14</text>
<text x="69.1" y="121">VSS</text>
<text x="112" y="120">AL19</text>
<text x="112" y="122.4">AL20</text>
<text x="112" y="124.8">AL21</text>
<text x="216.2" y="121.2">AM30</text>
<text x="216.2" y="123.6">AL28</text>
<text x="222.4" y="124.1">FMI0_CEN2</text>
<text x="222.4" y="121.7">FMI0_CEN1</text>
<text x="241.8" y="125.9">BGA</text>
<text x="254.9" y="124.1">FMI1_CEN2</text>
<text x="254.9" y="121.7">FMI1_CEN1</text>
<text x="266.5" y="121.2">AF30</text>
<text x="266.5" y="123.6">AE29</text>
<text x="61.6" y="127.2">AD16</text>
<text x="61.6" y="129.7">AD18</text>
<text x="112" y="127.2">AL22</text>
<text x="112" y="129.7">AL23</text>
<text x="216.2" y="126">AL27</text>
<text x="216.2" y="128.5">AJ32</text>
<text x="216.2" y="130.8">AJ31</text>
<text x="222.4" y="131.3">FMI0_CEN5</text>
<text x="222.4" y="128.9">FMI0_CEN4</text>
<text x="222.4" y="126.5">FMI0_CEN3</text>
<text x="237.2" y="127.7">SYM 4 OF 12</text>
<text x="254.9" y="131.3">FMI1_CEN5</text>
<text x="254.9" y="128.9">FMI1_CEN4</text>
<text x="254.9" y="126.5">FMI1_CEN3</text>
<text x="266.5" y="126">AD30</text>
<text x="266.5" y="128.5">AF27</text>
<text x="266.5" y="130.8">AE27</text>
<text x="61.6" y="132.1">AD19</text>
<text x="61.6" y="134.5">AD21</text>
<text x="61.6" y="136.9">AD23</text>
<text x="112" y="132.1">AL24</text>
<text x="112" y="136.9">AL29</text>
<text x="112" y="134.5">AL1</text>
<text x="216.2" y="133.3">AM31</text>
<text x="216.2" y="135.7">AL30</text>
<text x="222.4" y="136.2">FMI0_CEN7</text>
<text x="222.4" y="133.8">FMI0_CEN6</text>
<text x="254.9" y="136.2">FMI1_CEN7</text>
<text x="254.9" y="133.8">FMI1_CEN6</text>
<text x="266.5" y="133.3">AF28</text>
<text x="266.5" y="135.7">AE28</text>
<text x="61.6" y="139.4">AD25</text>
<text x="62.8" y="141.8">AE4</text>
<text x="112" y="139.4">AM1</text>
<text x="112" y="141.8">AM2</text>
<text x="216.2" y="140.6">AM29</text>
<text x="216.2" y="143">AK33</text>
<text x="222.4" y="143.5">FMI0_IO1</text>
<text x="222.4" y="141.1">FMI0_IO0</text>
<text x="256" y="143.5">FMI1_IO1</text>
<text x="256" y="141.1">FMI1_IO0</text>
<text x="266.5" y="140.6">AE33</text>
<text x="266.5" y="143">AH33</text>
<text x="61.6" y="146.7">AE10</text>
<text x="61.6" y="149">AE11</text>
<text x="62.8" y="144.2">AE9</text>
<text x="112" y="149">AM12</text>
<text x="112" y="144.2">AM6</text>
<text x="112" y="146.7">AM9</text>
<text x="216.2" y="145.4">AJ30</text>
<text x="216.2" y="147.9">AK31</text>
<text x="222.4" y="148.4">FMI0_IO3</text>
<text x="222.4" y="145.9">FMI0_IO2</text>
<text x="256" y="148.4">FMI1_IO3</text>
<text x="256" y="145.9">FMI1_IO2</text>
<text x="266.5" y="145.4">AG33</text>
<text x="266.5" y="147.9">AG30</text>
<text x="61.6" y="151.5">AE12</text>
<text x="61.6" y="153.9">AE13</text>
<text x="112" y="151.5">AM15</text>
<text x="112" y="153.9">AM32</text>
<text x="216.2" y="150.2">AH28</text>
<text x="216.2" y="152.7">AJ29</text>
<text x="216.2" y="155.1">AN30</text>
<text x="222.4" y="150.7">FMI0_IO4</text>
<text x="222.4" y="155.6">FMI0_IO6</text>
<text x="222.4" y="153.2">FMI0_IO5</text>
<text x="256" y="155.6">FMI1_IO6</text>
<text x="256" y="153.2">FMI1_IO5</text>
<text x="256" y="150.7">FMI1_IO4</text>
<text x="266.5" y="150.2">AD31</text>
<text x="266.5" y="152.7">AE31</text>
<text x="266.5" y="155.1">AG29</text>
<text x="61.6" y="156.3">AE14</text>
<text x="61.6" y="158.8">AE15</text>
<text x="61.6" y="161.1">AE17</text>
<text x="112" y="156.3">AM33</text>
<text x="112" y="158.8">AN1</text>
<text x="112" y="161.1">AN2</text>
<text x="190.7" y="161.1">CKPLUS_WAIVE=PDIFPR_BADTERM</text>
<text x="216.2" y="157.5">AH27</text>
<text x="222.4" y="158">FMI0_IO7</text>
<text x="256" y="158">FMI1_IO7</text>
<text x="266.4" y="161.1">CKPLUS_WAIVE=PDIFPR_BADTERM</text>
<text x="266.5" y="157.5">AD29</text>
<text x="61.6" y="163.6">AE22</text>
<text x="61.6" y="166.1">AE30</text>
<text x="112" y="163.6">AL33</text>
<text x="112" y="166.1">T20</text>
<text x="216.2" y="164.8">AJ28</text>
<text x="216.2" y="167.2">AH29</text>
<text x="216.2" y="162.4">AK29</text>
<text x="222.4" y="162.8">FMI0_WENN</text>
<text x="222.4" y="167.8">FMI0_CLE</text>
<text x="222.4" y="165.3">FMI0_ALE</text>
<text x="254.9" y="162.8">FMI1_WENN</text>
<text x="256" y="167.8">FMI1_CLE</text>
<text x="256" y="165.3">FMI1_ALE</text>
<text x="266.5" y="164.8">AJ33</text>
<text x="266.5" y="167.2">AH31</text>
<text x="266.5" y="162.4">AG31</text>
<text x="61.6" y="168.4">AE32</text>
<text x="62.8" y="173.3">AF3</text>
<text x="63.9" y="170.9">A6</text>
<text x="112" y="168.4">AN11</text>
<text x="112" y="170.9">AN14</text>
<text x="112" y="173.3">AN32</text>
<text x="216.2" y="172.1">AK30</text>
<text x="216.2" y="169.7">AK32</text>
<text x="222.4" y="170.1">FMI0_WEN</text>
<text x="222.4" y="172.6">FMI0_REN</text>
<text x="256" y="170.1">FMI1_WEN</text>
<text x="256" y="172.6">FMI1_REN</text>
<text x="266.5" y="172.1">AF31</text>
<text x="266.5" y="169.7">AG32</text>
<text x="61.6" y="175.7">AF16</text>
<text x="62.8" y="178.2">AG2</text>
<text x="112" y="175.7">AN33</text>
<text x="112" y="178.2">AN3</text>
<text x="216.2" y="174.5">AL31</text>
<text x="216.2" y="176.9">AL32</text>
<text x="216.2" y="179.4">AG27</text>
<text x="222.4" y="177.4">FMI0_DQSN</text>
<text x="222.4" y="175">FMI0_DQS</text>
<text x="222.4" y="179.9">FMI0_DQVREF</text>
<text x="252.6" y="179.9">FMI1_DQVREF</text>
<text x="254.9" y="177.4">FMI1_DQSN</text>
<text x="256" y="175">FMI1_DQS</text>
<text x="266.5" y="174.5">AF32</text>
<text x="266.5" y="176.9">AF33</text>
<text x="266.5" y="179.4">AD27</text>
<text x="61.6" y="180.5">AG16</text>
<text x="61.6" y="183">AG17</text>
<text x="61.6" y="185.4">AG25</text>
<text x="112" y="180.5">AN31</text>
<text x="112" y="183">AN6</text>
<text x="112" y="185.4">C1</text>
<text x="216.2" y="184.2">AF26</text>
<text x="222.4" y="184.7">PVDDP_GRP1</text>
<text x="253.7" y="184.7">PVDDP_GRP3</text>
<text x="266.5" y="184.2">P25</text>
<text x="322.8" y="181.6">1</text>
<text x="324" y="185.9">1%</text>
<text x="337.3" y="182.2">1</text>
<text x="339.5" y="185.9">20%</text>
<text x="216.2" y="186.6">AB26</text>
<text x="222.4" y="187.1">PVDDP_GRP2</text>
<text x="253.7" y="187.1">PVDDP_GRP4</text>
<text x="253.7" y="189.5">PVDDP_GRP5</text>
<text x="266.5" y="186.6">G19</text>
<text x="266.5" y="189.1">K24</text>
<text x="322.8" y="190.2">2</text>
<text x="324" y="188.3">MF</text>
<text x="324" y="187.1">1/32W</text>
<text x="324" y="189.5">01005</text>
<text x="337.3" y="187.7">2</text>
<text x="339.5" y="189.4">01005</text>
<text x="339.5" y="188.2">X5R</text>
<text x="339.5" y="187">4V</text>
<text x="216.2" y="192.7">AG28</text>
<text x="222.4" y="193.2">FMI0_VREF</text>
<text x="254.9" y="193.2">FMI1_VREF</text>
<text x="266.5" y="192.7">AD28</text>
<text x="319.2" y="198.1">1</text>
<text x="320.4" y="202.3">1%</text>
<text x="320.4" y="203.5">1/32W</text>
<text x="334.3" y="199.8">1</text>
<text x="336.5" y="203.5">20%</text>
<text x="319.2" y="206.5">2</text>
<text x="320.4" y="204.7">MF</text>
<text x="320.4" y="205.9">01005</text>
<text x="334.3" y="205.3">2 X5R</text>
<text x="336.5" y="207">01005</text>
<text x="336.5" y="204.6">4V</text>
<text x="191.3" y="232.6">1</text>
<text x="204.6" y="232.6">1</text>
<text x="267" y="233.8">1</text>
<text x="280.3" y="233.8">1</text>
<text x="293.7" y="233.8">1</text>
<text x="191.3" y="238">2</text>
<text x="193.5" y="239.7">01005</text>
<text x="193.5" y="237.3">4V</text>
<text x="193.5" y="236.2">20%</text>
<text x="193.5" y="238.5">X5R</text>
<text x="204.6" y="238">2</text>
<text x="206.8" y="237.3">4V</text>
<text x="206.8" y="236.2">20%</text>
<text x="206.8" y="239.7">01005</text>
<text x="206.8" y="238.5">X5R</text>
<text x="267" y="239.2">2</text>
<text x="269.2" y="238.5">4V</text>
<text x="269.2" y="237.4">20%</text>
<text x="269.2" y="239.7">X5R</text>
<text x="280.3" y="239.2">2</text>
<text x="282.5" y="238.5">4V</text>
<text x="282.5" y="237.4">20%</text>
<text x="282.5" y="239.7">X5R</text>
<text x="293.7" y="239.2">2</text>
<text x="295.9" y="238.5">4V</text>
<text x="295.9" y="237.4">20%</text>
<text x="295.9" y="239.7">X5R</text>
<text x="269.2" y="240.9">01005</text>
<text x="282.5" y="240.9">01005</text>
<text x="295.9" y="240.9">01005</text>
</g>
<g font-size="1.4" fill="#231f20">
<text x="180.9" y="119.6">OUT</text>
<text x="303" y="119.6">OUT</text>
<text x="180.9" y="141.4">BI</text>
<text x="180.9" y="143.9">BI</text>
<text x="303.9" y="141.4">BI</text>
<text x="303.9" y="143.9">BI</text>
<text x="180.9" y="146.2">BI</text>
<text x="180.9" y="148.7">BI</text>
<text x="303.9" y="146.2">BI</text>
<text x="303.9" y="148.7">BI</text>
<text x="180.9" y="151.1">BI</text>
<text x="180.9" y="153.5">BI</text>
<text x="180.9" y="156">BI</text>
<text x="303.9" y="151.1">BI</text>
<text x="303.9" y="153.5">BI</text>
<text x="303.9" y="156">BI</text>
<text x="180.9" y="158.4">BI</text>
<text x="303.9" y="158.4">BI</text>
<text x="180.9" y="165.6">OUT</text>
<text x="303" y="165.6">OUT</text>
<text x="180.9" y="172.9">OUT</text>
<text x="180.9" y="170.5">OUT</text>
<text x="180.9" y="168.1">OUT</text>
<text x="303" y="168.1">OUT</text>
<text x="303" y="170.5">OUT</text>
<text x="303" y="172.9">OUT</text>
<text x="180.9" y="175.4">OUT</text>
<text x="303" y="175.4">OUT</text>
<text x="342.8" y="239.2">PAGE TITLE</text>
<text x="391.9" y="244.7">DRAWING NUMBER</text>
<text x="411.9" y="244.7">SIZE</text>
<text x="391.9" y="249.5">REVISION</text>
<text x="343.4" y="256.8">THE INFORMATION CONTAINED HEREIN IS THE</text>
<text x="391.9" y="254.4">BRANCH</text>
<text x="343.4" y="258">PROPRIETARY PROPERTY OF APPLE INC.</text>
<text x="343.4" y="259.3">THE POSESSOR AGREES TO THE FOLLOWING:</text>
<text x="343.8" y="262.9">II NOT TO REPRODUCE OR COPY IT</text>
<text x="344.8" y="261.1">I TO MAINTAIN THIS DOCUMENT IN CONFIDENCE</text>
<text x="391.9" y="259.3">PAGE</text>
<text x="342.8" y="264.7">III NOT TO REVEAL OR PUBLISH IT IN WHOLE OR PART</text>
<text x="343.8" y="266.6">IV ALL RIGHTS RESERVED</text>
<text x="391.9" y="264.1">SHEET</text>
</g>
<g font-size="1" fill="#231f20">
<text x="177.6" y="64">34 9</text>
<text x="181.3" y="64">6</text>
<text x="181.9" y="79.9">38 13</text>
<text x="186.2" y="79.9">6</text>
<text x="181.9" y="84.7">38 13</text>
<text x="186.2" y="84.7">6</text>
<text x="174.2" y="119.2">38</text>
<text x="176.4" y="119.2">13 6</text>
<text x="307.3" y="119.2">6</text>
<text x="308.9" y="119.2">13 38</text>
<text x="206.4" y="121.7">NO_TEST=TRUE</text>
<text x="206.4" y="124.1">NO_TEST=TRUE</text>
<text x="271.9" y="124.1">NO_TEST=TRUE</text>
<text x="271.9" y="121.7">NO_TEST=TRUE</text>
<text x="206.4" y="128.9">NO_TEST=TRUE</text>
<text x="206.4" y="126.5">NO_TEST=TRUE</text>
<text x="206.4" y="131.3">NO_TEST=TRUE</text>
<text x="271.9" y="128.9">NO_TEST=TRUE</text>
<text x="271.9" y="131.3">NO_TEST=TRUE</text>
<text x="271.9" y="126.5">NO_TEST=TRUE</text>
<text x="206.4" y="133.8">NO_TEST=TRUE</text>
<text x="206.4" y="136.2">NO_TEST=TRUE</text>
<text x="271.9" y="136.2">NO_TEST=TRUE</text>
<text x="271.9" y="133.8">NO_TEST=TRUE</text>
<text x="175.8" y="141.1">38</text>
<text x="175.8" y="143.5">38</text>
<text x="178" y="141.1">13</text>
<text x="178" y="143.5">13</text>
<text x="308" y="141.1">13 38</text>
<text x="308" y="143.5">13 38</text>
<text x="175.8" y="145.9">38</text>
<text x="175.8" y="148.4">38</text>
<text x="178" y="145.9">13</text>
<text x="178" y="148.4">13</text>
<text x="308" y="145.9">13 38</text>
<text x="308" y="148.4">13 38</text>
<text x="175.8" y="150.7">38</text>
<text x="175.8" y="153.2">38</text>
<text x="175.8" y="155.6">38</text>
<text x="178" y="150.7">13</text>
<text x="178" y="153.2">13</text>
<text x="178" y="155.6">13</text>
<text x="308" y="150.7">13 38</text>
<text x="308" y="153.2">13 38</text>
<text x="308" y="155.6">13 38</text>
<text x="175.8" y="158">38</text>
<text x="178" y="158">13</text>
<text x="308" y="158">13 38</text>
<text x="175.7" y="165.3">38 13</text>
<text x="175.7" y="167.8">38 13</text>
<text x="205.8" y="162.8">NO_TEST=TRUE</text>
<text x="271.9" y="162.8">NO_TEST=TRUE</text>
<text x="307.3" y="167.8">13</text>
<text x="307.3" y="165.3">13</text>
<text x="309.5" y="167.8">38</text>
<text x="309.5" y="165.3">38</text>
<text x="175.7" y="172.6">38 13</text>
<text x="175.7" y="170.1">38 13</text>
<text x="307.3" y="170.1">13</text>
<text x="307.3" y="172.6">13</text>
<text x="309.5" y="170.1">38</text>
<text x="309.5" y="172.6">38</text>
<text x="175.7" y="175">38 13</text>
<text x="205.8" y="177.4">NO_TEST=TRUE</text>
<text x="271.9" y="177.4">NO_TEST=TRUE</text>
<text x="307.3" y="175">13</text>
<text x="309.5" y="175">38</text>
<text x="360.5" y="175">6</text>
<text x="361.9" y="175">9</text>
<text x="363.4" y="175">34</text>
<text x="180" y="184.7">34</text>
<text x="182.2" y="184.7">9</text>
<text x="183.6" y="184.7">6</text>
<text x="308.9" y="184.7">4</text>
<text x="310.5" y="184.7">6</text>
<text x="311.9" y="184.7">7</text>
<text x="313.3" y="184.7">9</text>
<text x="314.8" y="184.7">34</text>
<text x="183.6" y="193.2">6</text>
<text x="280.4" y="192.9">6</text>
<text x="163.1" y="228.4">34</text>
<text x="165.3" y="228.4">9</text>
<text x="166.7" y="228.4">6</text>
<text x="222" y="229">34 9</text>
<text x="225.6" y="229">7</text>
<text x="227.1" y="229">6</text>
<text x="228.5" y="229">4</text>
<text x="358.1" y="250.7">R</text>
</g>
</svg>
